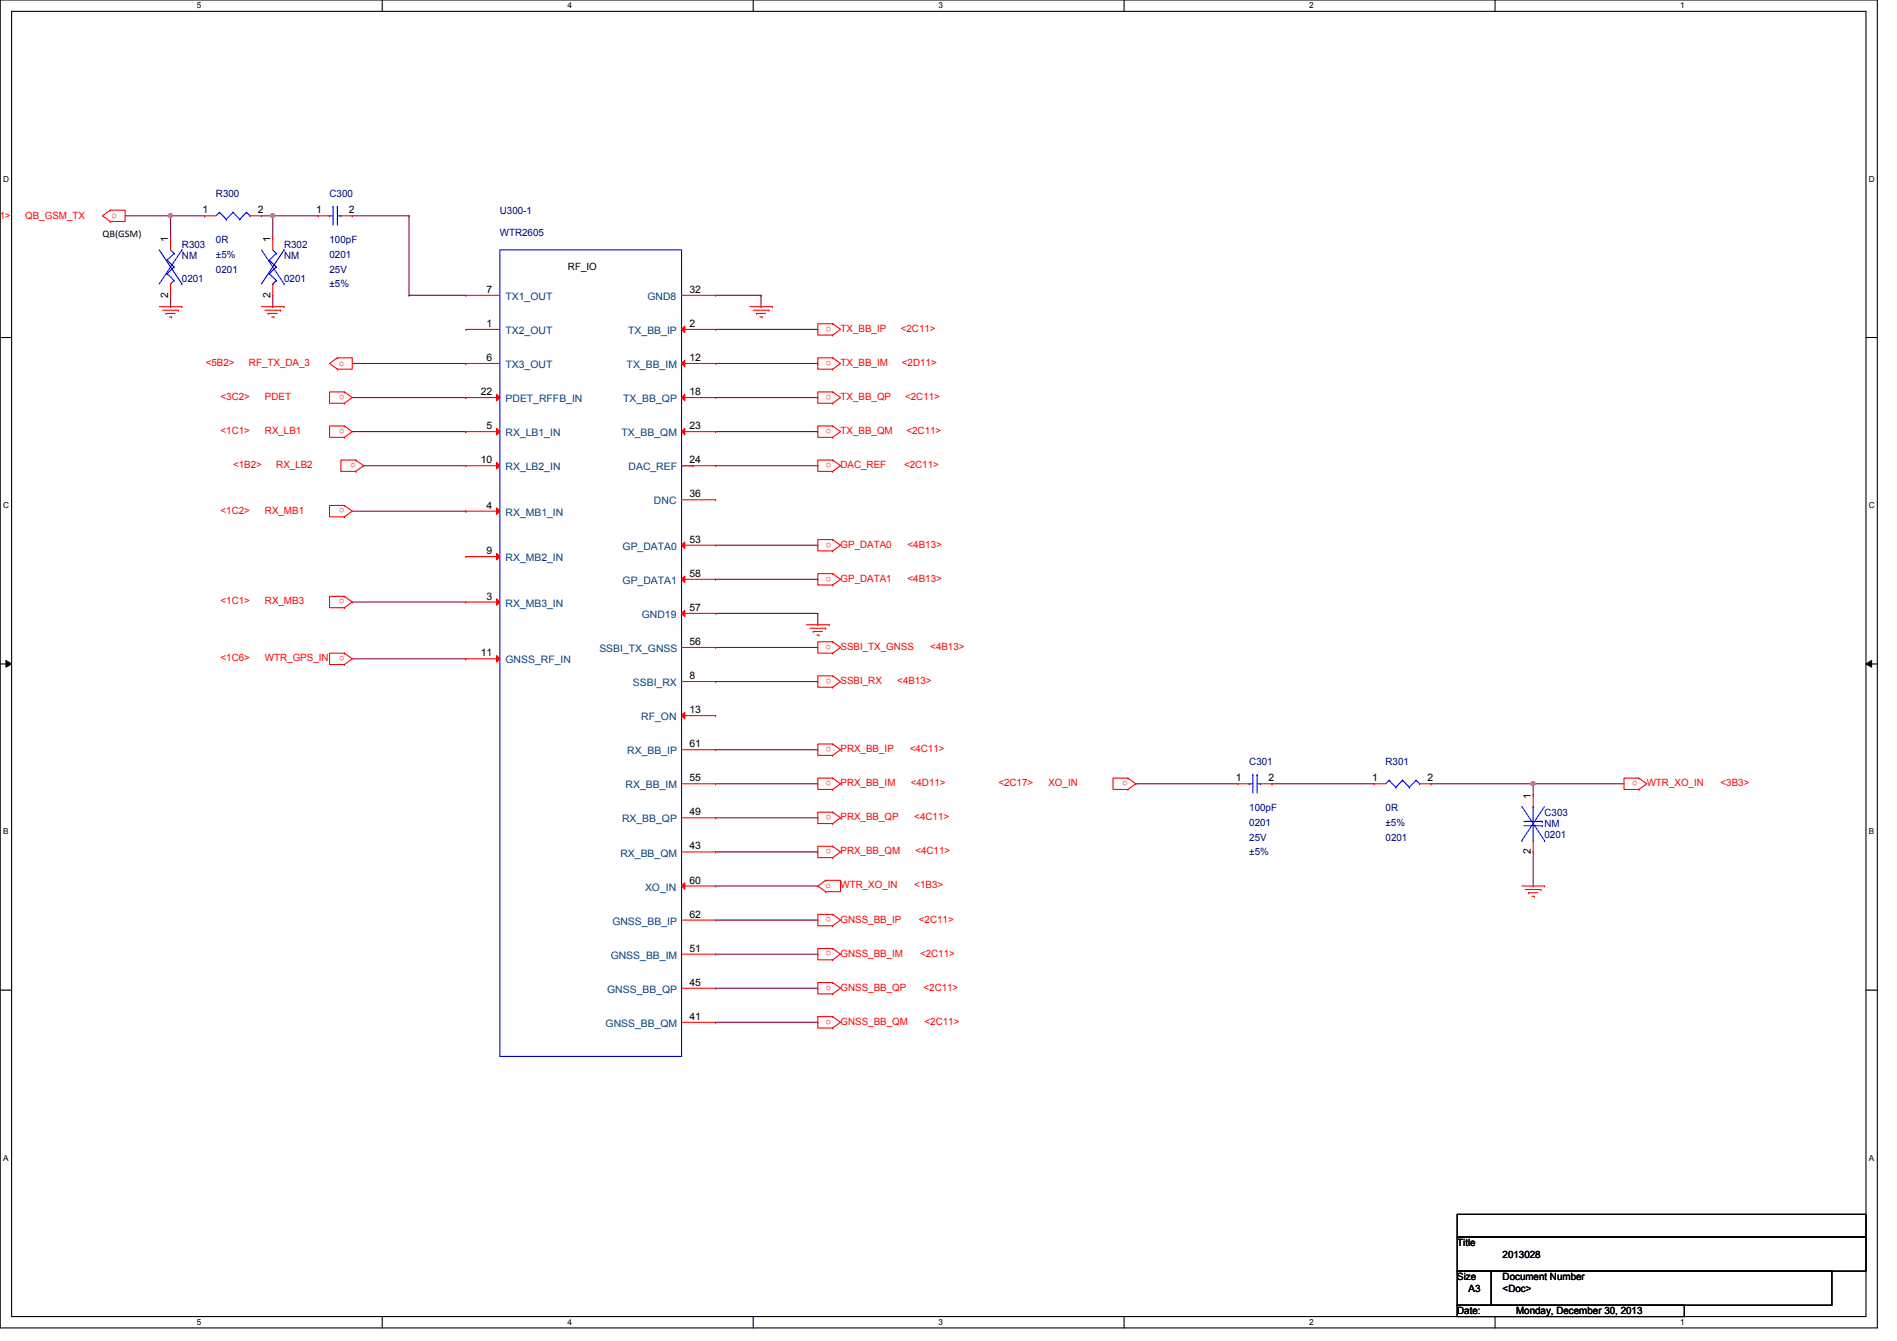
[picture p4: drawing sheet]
<svg xmlns="http://www.w3.org/2000/svg" width="297mm" height="210mm" viewBox="0 0 297 210" stroke-linecap="round" stroke-linejoin="round" font-family="sans-serif">
<path d="M0 0h294v207.9h-294zM1.8 1.8h290.4v204.3h-290.4z" fill="none" stroke="#000" stroke-width=".17"/>
<g fill="#fff">
<path d="M30.8 .2h.7v1.4h-.7z"/>
<path d="M30.8 206.2h.7v1.4h-.7z"/>
</g>
<path d="M59.9 0v1.8M59.9 206.1v1.8" fill="none" stroke="#000" stroke-width=".17"/>
<g fill="#fff">
<path d="M88.9 .2h.6v1.4h-.6z"/>
<path d="M88.9 206.2h.6v1.4h-.6z"/>
</g>
<path d="M117.9 0v1.8M117.9 206.1v1.8" fill="none" stroke="#000" stroke-width=".17"/>
<g fill="#fff">
<path d="M146.9 .2h.7v1.4h-.7z"/>
<path d="M146.9 206.2h.7v1.4h-.7z"/>
</g>
<path d="M176 0v1.8M176 206.1v1.8" fill="none" stroke="#000" stroke-width=".17"/>
<g fill="#fff">
<path d="M205 .2h.7v1.4h-.7z"/>
<path d="M205 206.2h.7v1.4h-.7z"/>
</g>
<path d="M234.1 0v1.8M234.1 206.1v1.8" fill="none" stroke="#000" stroke-width=".17"/>
<g fill="#fff">
<path d="M263.1 .2h.7v1.4h-.7z"/>
<path d="M263.1 206.2h.7v1.4h-.7z"/>
<path d="M.5 27.3h.9v1.4h-.9z"/>
<path d="M292.6 27.3h.9v1.4h-.9z"/>
<path d="M.5 78.4h.9v1.4h-.9z"/>
<path d="M292.6 78.4h.9v1.4h-.9z"/>
</g>
<path d="M0 52.8h1.8M292.2 52.8h1.8" fill="none" stroke="#000" stroke-width=".17"/>
<g fill="#fff">
<path d="M.5 129.5h.8v1.4h-.8z"/>
<path d="M292.6 129.5h.9v1.4h-.9z"/>
</g>
<path d="M0 103.9h1.8M292.2 103.9h1.8" fill="none" stroke="#000" stroke-width=".17"/>
<path d="M.9 103.4l.9 .5-.9 .5zM292.2 103.9l.9-.5v1z" fill="#000"/>
<path d="M.9 103.4l.9 .5-.9 .5zM292.2 103.9l.9-.5v1z" fill="none" stroke="#000" stroke-width=".16"/>
<g fill="#fff">
<path d="M.5 180.5h.8v1.4h-.8z"/>
<path d="M292.6 180.5h.9v1.4h-.9z"/>
</g>
<path d="M0 155h1.8M292.2 155h1.8" fill="none" stroke="#000" stroke-width=".17"/>
<path d="M19.6 33.8h7.1M26.7 33.8h.1M40.9 33.8h1.8M42.7 33.8h.1M55.2 33.8h.1M55.2 33.8h8.8M64 33.8h.1M64 33.8v12.4M64 46.2h.1M64 46.2h8.9" fill="none" stroke="#800040" stroke-width=".17"/>
<circle cx="26.7" cy="33.8" r=".32" fill="#f0f"/>
<circle cx="26.7" cy="33.8" r=".32" fill="none" stroke="#f0f" stroke-width=".17"/>
<path d="M26.7 33.8h.1M26.7 33.8v3.5M26.7 33.8h5.3M32 33.8h.1M42.7 33.8h.1M42.7 33.8h7.1M42.7 33.8v3.5M49.8 33.8h.1" fill="none" stroke="#800040" stroke-width=".17"/>
<circle cx="42.7" cy="33.8" r=".32" fill="#f0f"/>
<circle cx="42.7" cy="33.8" r=".32" fill="none" stroke="#f0f" stroke-width=".17"/>
<g fill="none" stroke="#800040" stroke-width=".17">
<path d="M26.7 48h.1M26.7 46.2v1.8M42.7 48h.1M42.7 46.2v1.8M55.2 56.9h17.7M72.9 56.9h.1M112.1 56.9h16M112.1 46.2h7.1M112.1 51.6h16M119.2 46.2h.1M119.2 48h.1M119.2 46.2v1.8"/>
<path d="M128.1 51.6h.1M128.1 56.9h.1M55.2 62.2h17.7M55.2 67.6h17.7M56.9 72.9h.1M56.9 72.9h16M72.9 62.2h.1M72.9 67.6h.1M106.7 72.9h1.8M108.5 72.9h.1M112.1 62.2h16M112.1 67.6h16"/>
<path d="M112.1 72.9h16M128.1 62.2h.1M128.1 67.6h.1M128.1 72.9h.1M55.2 94.2h.1M55.2 80h17.7M55.2 94.2h17.7M72.9 80h.1M112.1 85.3h16M112.1 90.7h16M112.1 96h16M128.1 85.3h.1"/>
<path d="M128.1 90.7h.1M128.1 96h.1M128.1 97.8h.1M128.1 96v1.8M55.2 103.1h17.7M72.9 103.1h.1M112.1 101.3h16M112.1 106.7h16M112.1 117.3h16M128.1 101.3h.1M128.1 106.7h.1M128.1 117.3h.1"/>
<path d="M112.1 122.7h16M112.1 128h16M112.1 133.3h16M112.1 138.7h16M128.1 122.7h.1M128.1 128h.1M128.1 133.3h.1M128.1 138.7h.1M199.2 122.7h.1M199.2 122.7h16M224.1 122.7h.1M224.1 122.7h30.2"/>
<path d="M240.1 122.7h.1M240.1 122.7v1.8M112.1 144h16M112.1 149.4h16M112.1 154.7h16M128.1 144h.1M128.1 149.4h.1M128.1 154.7h.1M112.1 160h16M128.1 160h.1"/>
</g>
<circle cx="240" cy="122.7" r=".32" fill="#f0f"/>
<circle cx="240" cy="122.7" r=".32" fill="none" stroke="#f0f" stroke-width=".17"/>
<path d="M177.8 122.7h.1M177.8 122.7h16M240.1 138.7h.1M240.1 133.3v5.4" fill="none" stroke="#800040" stroke-width=".17"/>
<g fill="none" stroke="#f00" stroke-width=".17">
<path d="M17.3 32.9h.1M17.3 34.7h.1M17.3 32.9h2.3v1.8h-2.3M17.3 32.9l-1.3 .9 1.3 .9M32 33.8h.1M32 33.8h1.8M39.2 33.8h1.7M40.9 33.8h.1M49.8 33.8h.1M49.8 33.8h1.8M53.4 33.8h1.8M55.2 33.8h.1"/>
<path d="M24.9 48h3.6M25.5 48.6h2.4M26 49.1h.1M26 49.1h1.4M26.5 49.6h.4M26.9 49.6h.1M27.9 48.6h.1M28.5 48h.1M40.9 48h3.6M41.5 48.6h2.4M42 49.1h.1M42 49.1h1.4"/>
<path d="M42.5 49.6h.4M42.9 49.6h.1M43.9 48.6h.1M44.5 48h.1M52.8 56h.1M52.8 57.8h.1M52.8 56h2.4v1.8h-2.4M52.8 56l-1.2 .9 1.2 .9M117.4 48h3.5M117.9 48.6h2.5M118.4 49.1h.1M118.4 49.1h1.5"/>
<path d="M119 49.6h.3M119.3 49.6h.1M120.4 48.6h.1M120.9 48h.1M130.4 52.5h.1M130.4 50.7h.1M130.4 50.7h-2.3v1.8h2.3M130.4 57.8h.1M130.4 56h.1M130.4 56h-2.3v1.8h2.3M130.4 50.7l1.2 .9-1.2 .9M130.4 56l1.2 .9-1.2 .9"/>
<path d="M53.9 63.1h.1M53.9 61.3h.1M53.9 61.3h-2.3v1.8h2.3M53.9 68.5h.1M53.9 66.7h.1M53.9 66.7h-2.3v1.8h2.3M53.9 79.1h.1M53.9 79.1h-2.3v1.8h2.3M53.9 61.3l1.3 .9-1.3 .9M53.9 66.7l1.3 .9-1.3 .9M53.9 79.1l1.3 .9-1.3 .9M55.7 73.8h.1"/>
<path d="M55.7 72h.1M55.7 72h-2.3v1.8h2.3M55.7 72l1.2 .9-1.2 .9M130.4 63.1h.1M130.4 61.3h.1M130.4 61.3h-2.3v1.8h2.3M130.4 68.5h.1M130.4 66.7h.1M130.4 66.7h-2.3v1.8h2.3M130.4 73.8h.1M130.4 72h.1M130.4 72h-2.3v1.8h2.3"/>
<path d="M130.4 61.3l1.2 .9-1.2 .9M130.4 66.7l1.2 .9-1.2 .9M130.4 72l1.2 .9-1.2 .9M53.9 80.9h.1M53.9 95.1h.1M53.9 93.3h.1M53.9 93.3h-2.3v1.8h2.3M53.9 93.3l1.3 .9-1.3 .9M126.3 97.8h3.5M126.8 98.3h2.5M127.3 98.8h.1M127.3 98.8h1.5"/>
<path d="M127.9 99.4h.3M128.2 99.4h.1M129.3 98.3h.1M129.8 97.8h.1M130.4 86.2h.1M130.4 84.5h.1M130.4 84.5h-2.3v1.7h2.3M130.4 91.6h.1M130.4 89.8h.1M130.4 89.8h-2.3v1.8h2.3M130.4 84.5l1.2 .8-1.2 .9M130.4 89.8l1.2 .9-1.2 .9"/>
<path d="M53.9 104h.1M53.9 102.2h.1M53.9 102.2h-2.3v1.8h2.3M53.9 102.2l1.3 .9-1.3 .9M130.4 102.2h.1M130.4 100.5h.1M130.4 100.5h-2.3v1.7h2.3M130.4 107.6h.1M130.4 105.8h.1M130.4 105.8h-2.3v1.8h2.3M130.4 118.2h.1M130.4 116.5h.1"/>
<path d="M130.4 116.5h-2.3v1.7h2.3M130.4 100.5l1.2 .8-1.2 .9M130.4 105.8l1.2 .9-1.2 .9M130.4 116.5l1.2 .8-1.2 .9M129.3 137.8h.1M129.3 139.6h.1M129.3 137.8h2.3v1.8h-2.3M129.3 137.8l-1.2 .9 1.2 .9M130.4 123.6h.1M130.4 121.8h.1M130.4 121.8h-2.3v1.8h2.3M130.4 128.9h.1"/>
<path d="M130.4 127.1h.1M130.4 127.1h-2.3v1.8h2.3M130.4 134.2h.1M130.4 132.5h.1M130.4 132.5h-2.3v1.7h2.3M130.4 121.8l1.2 .9-1.2 .9M130.4 127.1l1.2 .9-1.2 .9M130.4 132.5l1.2 .8-1.2 .9M176.6 123.6h.1M176.6 121.8h.1M176.6 121.8h-2.3v1.8h2.3M176.6 121.8l1.2 .9-1.2 .9"/>
<path d="M238.3 138.7h3.5M238.8 139.2h2.5M239.3 139.7h.1M239.3 139.7h1.5M241.3 139.2h.1M241.8 138.7h.1M256.6 123.6h.1M256.6 121.8h.1M256.6 121.8h-2.3v1.8h2.3M256.6 121.8l1.2 .9-1.2 .9M106.7 149.4h5.4M106.7 144h5.4"/>
<path d="M106.7 154.7h5.4M112.1 149.4h.1M112.1 144h.1M112.1 154.7h.1M130.4 144.9h.1M130.4 143.1h.1M130.4 143.1h-2.3v1.8h2.3M130.4 150.2h.1M130.4 148.5h.1M130.4 148.5h-2.3v1.7h2.3M130.4 155.6h.1M130.4 153.8h.1"/>
<path d="M130.4 153.8h-2.3v1.8h2.3M130.4 159.1h.1M130.4 159.1h-2.3v1.8h2.3M130.4 143.1l1.2 .9-1.2 .9M130.4 148.5l1.2 .9-1.2 .8M130.4 153.8l1.2 .9-1.2 .9M130.4 159.1l1.2 .9-1.2 .9M239.9 140.3h.3M240.2 140.3h.1M106.7 160h5.4M112.1 160h.1M130.4 160.9h.1"/>
</g>
<path d="M228.2 190.1h64v3.5h-64zM228.2 193.6h64v5.4h-64zM228.2 199h5.3v5.3h-5.3zM233.5 199h53.3v5.3h-53.3zM228.2 204.3h35.5v1.8h-35.5z" fill="none" stroke="#000" stroke-width=".17"/>
<g fill="none" stroke="#00f" stroke-width=".17">
<path d="M34.4 33.2h.1M34.4 33.2l-.6 .6M34.4 33.2l1 1.1M35.4 34.3h.1M36.5 33.2h.1M36.5 33.2l-1.1 1.1M36.5 33.2l1 1.1M37.5 34.3h.1M38.6 33.2h.1M38.6 33.2l-1.1 1.1M38.6 33.2l.6 .6M39.2 33.8h.1"/>
<path d="M51.6 33.8h.1M51.6 33.8h.6M52.2 32.3h.1M52.2 32.3v2.9M52.8 32.3h.1M52.8 32.3v2.9M52.8 33.8h.6M53.4 33.8h.1M78.3 39.1h28.4v126.3h-28.4z"/>
</g>
<path d="M77.8 102.6l.5 .5-.5 .5z" fill="#f00"/>
<path d="M72.9 103.1h.1M72.9 103.1h5.4M77.8 102.6l.5 .5-.5 .5z" fill="none" stroke="#f00" stroke-width=".17"/>
<path d="M106.7 112l.5-.5v1z" fill="#f00"/>
<path d="M106.7 112l.5-.5v1zM106.7 112h5.4M106.7 106.7h5.4M106.7 101.3h5.4M112.1 112h.1M112.1 106.7h.1M112.1 101.3h.1" fill="none" stroke="#f00" stroke-width=".17"/>
<path d="M106.7 85.3l.5-.5v1.1z" fill="#f00"/>
<path d="M106.7 85.3l.5-.5v1.1zM106.7 85.3h5.4M112.1 85.3h.1" fill="none" stroke="#f00" stroke-width=".17"/>
<path d="M106.7 90.7l.5-.5v1z" fill="#f00"/>
<path d="M106.7 90.7l.5-.5v1zM106.7 90.7h5.4M112.1 90.7h.1" fill="none" stroke="#f00" stroke-width=".17"/>
<path d="M106.7 96l.5-.5v1z" fill="#f00"/>
<path d="M106.7 96l.5-.5v1zM106.7 96h5.4M112.1 96h.1" fill="none" stroke="#f00" stroke-width=".17"/>
<path d="M106.7 138.7l.5-.5v1z" fill="#f00"/>
<path d="M106.7 46.2h5.4M112.1 46.2h.1M106.7 138.7l.5-.5v1zM106.7 138.7h5.4M112.1 138.7h.1" fill="none" stroke="#f00" stroke-width=".17"/>
<path d="M77.8 67.1l.5 .5-.5 .5z" fill="#f00"/>
<path d="M72.9 67.6h.1M72.9 67.6h5.4M77.8 67.1l.5 .5-.5 .5z" fill="none" stroke="#f00" stroke-width=".17"/>
<path d="M77.8 72.4l.5 .5-.5 .5z" fill="#f00"/>
<path d="M72.9 72.9h.1M72.9 72.9h5.4M77.8 72.4l.5 .5-.5 .5z" fill="none" stroke="#f00" stroke-width=".17"/>
<path d="M77.8 79.5l.5 .5-.5 .5z" fill="#f00"/>
<path d="M77.8 79.5l.5 .5-.5 .5zM72.9 80h.1M72.9 80h5.4" fill="none" stroke="#f00" stroke-width=".17"/>
<path d="M77.8 86.6l.5 .5-.5 .5z" fill="#f00"/>
<path d="M72.9 87.1h.1M72.9 87.1h5.4M77.8 86.6l.5 .5-.5 .5z" fill="none" stroke="#f00" stroke-width=".17"/>
<path d="M77.8 93.7l.5 .5-.5 .5z" fill="#f00"/>
<path d="M72.9 94.2h.1M72.9 94.2h5.4M77.8 93.7l.5 .5-.5 .5z" fill="none" stroke="#f00" stroke-width=".17"/>
<path d="M77.8 61.7l.5 .5-.5 .5z" fill="#f00"/>
<g fill="none" stroke="#f00" stroke-width=".17">
<path d="M72.9 62.2h.1M72.9 62.2h5.4M77.8 61.7l.5 .5-.5 .5zM106.7 78.2h5.4M112.1 78.2h.1M106.7 117.3h5.4M112.1 117.3h.1M106.7 122.7h5.4M106.7 133.3h5.4M106.7 128h5.4M112.1 122.7h.1M112.1 133.3h.1"/>
<path d="M112.1 128h.1"/>
</g>
<path d="M106.7 56.9l.5-.5v1z" fill="#f00"/>
<path d="M106.7 56.9l.5-.5v1zM106.7 56.9h5.4M112.1 56.9h.1" fill="none" stroke="#f00" stroke-width=".17"/>
<path d="M106.7 51.6l.5-.5v1z" fill="#f00"/>
<path d="M106.7 51.6l.5-.5v1zM106.7 51.6h5.4M112.1 51.6h.1" fill="none" stroke="#f00" stroke-width=".17"/>
<path d="M106.7 67.6l.5-.5v1z" fill="#f00"/>
<path d="M106.7 67.6l.5-.5v1zM106.7 67.6h5.4M112.1 67.6h.1" fill="none" stroke="#f00" stroke-width=".17"/>
<path d="M106.7 62.2l.5-.5v1z" fill="#f00"/>
<g fill="none" stroke="#f00" stroke-width=".17">
<path d="M26.7 37.3h.1M26.7 37.3v1.8M42.7 37.3h.1M42.7 37.3v1.8M26.7 46.2h.1M26.7 44.4v1.8M42.7 46.2h.1M42.7 44.4v1.8M72.9 46.2h.1M72.9 51.6h.1M72.9 56.9h.1M72.9 46.2h5.4"/>
<path d="M72.9 51.6h5.4M72.9 56.9h5.4M106.7 62.2l.5-.5v1zM106.7 62.2h5.4M106.7 72.9h5.4M112.1 62.2h.1M112.1 72.9h.1M193.8 122.7h.1M193.8 122.7h1.8M197.4 122.7h1.8M199.2 122.7h.1M215.2 122.7h.1"/>
<path d="M215.2 122.7h1.8M222.3 122.7h1.8M224.1 122.7h.1M240.1 124.5h.1M240.1 133.3h.1M240.1 124.5v1.7M240.1 131.6v1.7"/>
</g>
<g fill="none" stroke="#00f" stroke-width=".17">
<path d="M24.9 39.1l3.6 5.3M26.7 39.1l.6 .6M27.3 39.7h.1M27.3 39.7l-1.1 1M28.5 39.1h.1M28.5 39.1l-3.6 5.3M40.9 39.1l3.6 5.3M42.7 39.1l.6 .6M43.3 39.7h.1M43.3 39.7l-1.1 1M44.5 39.1h.1M44.5 39.1l-3.6 5.3"/>
<path d="M26.2 40.7h.1M26.2 42.8h.1M26.2 40.7l1.1 1.1M26.2 42.8l1.1 1.1M26.7 44.4h.1M27.3 41.8h.1M27.3 43.9h.1M27.3 41.8l-1.1 1M27.3 43.9l-.6 .5M28.5 44.4h.1M42.2 40.7h.1M42.2 42.8h.1"/>
<path d="M42.2 40.7l1.1 1.1M42.2 42.8l1.1 1.1M42.7 44.4h.1M43.3 41.8h.1M43.3 43.9h.1M43.3 41.8l-1.1 1M43.3 43.9l-.6 .5M44.5 44.4h.1M195.6 122.7h.1M195.6 122.7h.6M196.2 121.2h.1M196.2 121.2v2.9"/>
<path d="M196.8 121.2h.1M196.8 121.2v2.9M196.8 122.7h.6M197.4 122.7h.1M217.5 122.1h.1M217.5 122.1l-.5 .6M217.5 122.1l1.1 1.1M218.6 123.2h.1M219.6 122.1h.1M219.6 122.1l-1 1.1M219.6 122.1l1.1 1.1M220.7 123.2h.1"/>
<path d="M221.7 122.1h.1M221.7 122.1l-1 1.1M221.7 122.1l.6 .6M222.3 122.7h.1M238.3 131.6h.1M238.3 126.2l3.5 5.4M238.6 128.6h2.9M238.6 129.2h2.9M240.1 126.2h.1M240.1 131.6h.1M240.1 126.2v2.4M240.1 129.2v2.4"/>
<path d="M241.5 128.6h.1M241.5 129.2h.1M241.8 131.6h.1M241.8 126.2l-3.5 5.4"/>
</g>
<circle cx="26.7" cy="33.8" r=".32" fill="#f0f"/>
<circle cx="26.7" cy="33.8" r=".32" fill="none" stroke="#f0f" stroke-width=".17"/>
<circle cx="42.7" cy="33.8" r=".32" fill="#f0f"/>
<circle cx="42.7" cy="33.8" r=".32" fill="none" stroke="#f0f" stroke-width=".17"/>
<circle cx="240" cy="122.7" r=".32" fill="#f0f"/>
<circle cx="240" cy="122.7" r=".32" fill="none" stroke="#f0f" stroke-width=".17"/>
<g font-size="1.6" fill="#f00">
<text x="-.1" y="34.3">1&gt;</text>
<text x="3.9" y="34.3">QB_GSM_TX</text>
<text x="17.5" y="34.1">o</text>
<text x="130.2" y="51.1" transform="rotate(180 130.2 51.1)">o</text>
<text x="131.6" y="51.9">TX_BB_IP</text>
<text x="141.1" y="51.9">&lt;2C11&gt;</text>
<text x="32.2" y="57.3">&lt;5B2&gt;</text>
<text x="39" y="57.3">RF_TX_DA_3</text>
<text x="53" y="57.2">o</text>
<text x="130.2" y="56.5" transform="rotate(180 130.2 56.5)">o</text>
<text x="131.6" y="57.3">TX_BB_IM</text>
<text x="141.2" y="57.3">&lt;2D11&gt;</text>
<text x="34.5" y="62.6">&lt;3C2&gt;</text>
<text x="41.5" y="62.6">PDET</text>
<text x="53.9" y="61.8" transform="rotate(180 53.9 61.8)">o</text>
<text x="130.2" y="61.8" transform="rotate(180 130.2 61.8)">o</text>
<text x="131.6" y="62.6">TX_BB_QP</text>
<text x="141.7" y="62.6">&lt;2C11&gt;</text>
<text x="34.5" y="67.9">&lt;1C1&gt;</text>
<text x="41.5" y="67.9">RX_LB1</text>
<text x="53.9" y="67.1" transform="rotate(180 53.9 67.1)">o</text>
<text x="130.2" y="67.1" transform="rotate(180 130.2 67.1)">o</text>
<text x="131.6" y="67.9">TX_BB_QM</text>
<text x="141.9" y="67.9">&lt;2C11&gt;</text>
<text x="36.5" y="73.3">&lt;1B2&gt;</text>
<text x="43.3" y="73.3">RX_LB2</text>
<text x="55.7" y="72.5" transform="rotate(180 55.7 72.5)">o</text>
<text x="130.2" y="72.5" transform="rotate(180 130.2 72.5)">o</text>
<text x="131.6" y="73.3">DAC_REF</text>
<text x="141.6" y="73.3">&lt;2C11&gt;</text>
<text x="34.5" y="80.4">&lt;1C2&gt;</text>
<text x="41.5" y="80.4">RX_MB1</text>
<text x="53.9" y="79.6" transform="rotate(180 53.9 79.6)">o</text>
<text x="130.2" y="84.9" transform="rotate(180 130.2 84.9)">o</text>
<text x="131.6" y="85.7">GP_DATA0</text>
<text x="142.1" y="85.7">&lt;4B13&gt;</text>
<text x="34.5" y="94.6">&lt;1C1&gt;</text>
<text x="41.5" y="94.6">RX_MB3</text>
<text x="53.9" y="93.8" transform="rotate(180 53.9 93.8)">o</text>
<text x="130.2" y="90.3" transform="rotate(180 130.2 90.3)">o</text>
<text x="131.6" y="91.1">GP_DATA1</text>
<text x="142.1" y="91.1">&lt;4B13&gt;</text>
<text x="130.2" y="100.9" transform="rotate(180 130.2 100.9)">o</text>
<text x="131.6" y="101.7">SSBI_TX_GNSS</text>
<text x="145.7" y="101.7">&lt;4B13&gt;</text>
<text x="34.5" y="103.5">&lt;1C6&gt;</text>
<text x="41.5" y="103.5">WTR_GPS_IN</text>
<text x="53.9" y="102.7" transform="rotate(180 53.9 102.7)">o</text>
<text x="130.2" y="106.3" transform="rotate(180 130.2 106.3)">o</text>
<text x="131.6" y="107.1">SSBI_RX</text>
<text x="140.5" y="107.1">&lt;4B13&gt;</text>
<text x="130.2" y="116.9" transform="rotate(180 130.2 116.9)">o</text>
<text x="131.6" y="117.7">PRX_BB_IP</text>
<text x="142.4" y="117.7">&lt;4C11&gt;</text>
<text x="130.2" y="122.3" transform="rotate(180 130.2 122.3)">o</text>
<text x="131.6" y="123.1">PRX_BB_IM</text>
<text x="142.6" y="123.1">&lt;4D11&gt;</text>
<text x="156.3" y="123.1">&lt;2C17&gt;</text>
<text x="164.2" y="123.1">XO_IN</text>
<text x="176.6" y="122.3" transform="rotate(180 176.6 122.3)">o</text>
<text x="256.4" y="122.3" transform="rotate(180 256.4 122.3)">o</text>
<text x="257.8" y="123.1">WTR_XO_IN</text>
<text x="269.4" y="123.1">&lt;3B3&gt;</text>
<text x="130.2" y="127.6" transform="rotate(180 130.2 127.6)">o</text>
<text x="131.6" y="128.4">PRX_BB_QP</text>
<text x="143.2" y="128.4">&lt;4C11&gt;</text>
<text x="130.2" y="132.9" transform="rotate(180 130.2 132.9)">o</text>
<text x="131.6" y="133.7">PRX_BB_QM</text>
<text x="143.3" y="133.7">&lt;4C11&gt;</text>
<text x="129.3" y="139">o</text>
<text x="130.2" y="143.6" transform="rotate(180 130.2 143.6)">o</text>
<text x="131.6" y="139.1">WTR_XO_IN</text>
<text x="143.2" y="139.1">&lt;1B3&gt;</text>
<text x="130.2" y="148.9" transform="rotate(180 130.2 148.9)">o</text>
<text x="131.6" y="144.4">GNSS_BB_IP</text>
<text x="131.6" y="149.7">GNSS_BB_IM</text>
<text x="143.9" y="144.4">&lt;2C11&gt;</text>
<text x="144.1" y="149.7">&lt;2C11&gt;</text>
<text x="130.2" y="154.3" transform="rotate(180 130.2 154.3)">o</text>
<text x="131.6" y="155.1">GNSS_BB_QP</text>
<text x="144.6" y="155.1">&lt;2C11&gt;</text>
<text x="130.2" y="159.6" transform="rotate(180 130.2 159.6)">o</text>
<text x="131.6" y="160.4">GNSS_BB_QM</text>
<text x="144.8" y="160.4">&lt;2C11&gt;</text>
</g>
<g font-size="1.6">
<text x="31.7" y="33.4">1</text>
<text x="40.4" y="33.4">2</text>
<text x="49.5" y="33.4">1</text>
<text x="54.6" y="33.4">2</text>
<text x="16" y="37">QB(GSM)</text>
<text x="26.3" y="37.9" transform="rotate(-90 26.3 37.9)">1</text>
<text x="42.3" y="37.9" transform="rotate(-90 42.3 37.9)">1</text>
<text x="26.3" y="46.6" transform="rotate(-90 26.3 46.6)">2</text>
<text x="42.3" y="46.6" transform="rotate(-90 42.3 46.6)">2</text>
<text x="76.2" y="45.8">7</text>
<text x="88.9" y="42.3">RF_IO</text>
<text x="107.9" y="45.8">32</text>
<text x="76.2" y="51.2">1</text>
<text x="107.9" y="51.2">2</text>
<text x="76.2" y="56.5">6</text>
<text x="107.9" y="56.5">12</text>
<text x="75.3" y="61.8">22</text>
<text x="107.9" y="61.8">18</text>
<text x="76.2" y="67.2">5</text>
<text x="107.9" y="67.2">23</text>
<text x="75.3" y="72.5">10</text>
<text x="107.9" y="77.9">36</text>
<text x="107.9" y="72.5">24</text>
<text x="76.2" y="79.6">4</text>
<text x="76.2" y="86.7">9</text>
<text x="107.9" y="85">53</text>
<text x="76.2" y="93.9">3</text>
<text x="107.9" y="90.3">58</text>
<text x="107.9" y="95.6">57</text>
<text x="107.9" y="101">56</text>
<text x="75.3" y="102.7">11</text>
<text x="107.9" y="106.3">8</text>
<text x="107.9" y="111.6">13</text>
<text x="107.9" y="117">61</text>
<text x="107.9" y="122.3">55</text>
<text x="193.5" y="122.3">1</text>
<text x="198.6" y="122.3">2</text>
<text x="214.8" y="122.3">1</text>
<text x="223.5" y="122.3">2</text>
<text x="239.7" y="125" transform="rotate(-90 239.7 125)">1</text>
<text x="107.9" y="127.6">49</text>
<text x="107.9" y="133">43</text>
<text x="239.7" y="133.7" transform="rotate(-90 239.7 133.7)">2</text>
<text x="107.9" y="138.3">60</text>
<text x="107.9" y="143.6">62</text>
<text x="107.9" y="149">51</text>
<text x="107.9" y="154.3">45</text>
<text x="107.9" y="159.6">41</text>
<text x="228.2" y="195.1">Title</text>
<text x="235.3" y="196.8">2013028</text>
<text x="228.2" y="200.4">Size</text>
<text x="230" y="202.2">A3</text>
<text x="235.3" y="200.4">Document Number</text>
<text x="235.3" y="202.2">&lt;Doc&gt;</text>
<text x="228.2" y="205.7">Date:</text>
<text x="237.4" y="205.7">Monday, December 30, 2013</text>
</g>
<g font-size="1.6" fill="#000080">
<text x="33.8" y="30.8">R300</text>
<text x="51.6" y="30.8">C300</text>
<text x="78.3" y="33.4">U300-1</text>
<text x="28.5" y="38.8">R303</text>
<text x="28.5" y="40.6">NM</text>
<text x="33.8" y="38.1">0R</text>
<text x="33.8" y="40.4">±5%</text>
<text x="44.5" y="38.8">R302</text>
<text x="44.5" y="40.6">NM</text>
<text x="51.6" y="38.1">100pF</text>
<text x="51.6" y="40.4">0201</text>
<text x="78.3" y="37">WTR2605</text>
<text x="28.5" y="44.1">0201</text>
<text x="33.8" y="42.7">0201</text>
<text x="44.5" y="44.1">0201</text>
<text x="51.6" y="42.7">25V</text>
<text x="51.6" y="45">±5%</text>
<text x="195.6" y="119.7">C301</text>
<text x="217" y="119.7">R301</text>
<text x="195.6" y="127">100pF</text>
<text x="195.6" y="129.3">0201</text>
<text x="195.6" y="131.6">25V</text>
<text x="217" y="127">0R</text>
<text x="217" y="129.3">±5%</text>
<text x="217" y="131.6">0201</text>
<text x="241.8" y="127.7">C303</text>
<text x="241.8" y="129.5">NM</text>
<text x="241.8" y="131.2">0201</text>
<text x="195.6" y="133.9">±5%</text>
</g>
<g font-size="1.6" fill="#004080">
<text x="79.2" y="46.9">TX1_OUT</text>
<text x="101.4" y="46.9">GND8</text>
<text x="79.2" y="52.3">TX2_OUT</text>
<text x="98.4" y="52.3">TX_BB_IP</text>
<text x="79.2" y="57.6">TX3_OUT</text>
<text x="98.1" y="57.6">TX_BB_IM</text>
<text x="79.2" y="62.9">PDET_RFFB_IN</text>
<text x="97.6" y="62.9">TX_BB_QP</text>
<text x="79.2" y="68.3">RX_LB1_IN</text>
<text x="97.3" y="68.3">TX_BB_QM</text>
<text x="79.2" y="73.6">RX_LB2_IN</text>
<text x="98.4" y="73.6">DAC_REF</text>
<text x="79.2" y="80.7">RX_MB1_IN</text>
<text x="102.4" y="79">DNC</text>
<text x="79.2" y="87.8">RX_MB2_IN</text>
<text x="97.5" y="86.1">GP_DATA0</text>
<text x="79.2" y="95">RX_MB3_IN</text>
<text x="97.5" y="91.4">GP_DATA1</text>
<text x="100.5" y="96.7">GND19</text>
<text x="79.2" y="103.8">GNSS_RF_IN</text>
<text x="93.8" y="102.1">SSBI_TX_GNSS</text>
<text x="99.1" y="107.4">SSBI_RX</text>
<text x="100.4" y="112.7">RF_ON</text>
<text x="98.2" y="118.1">RX_BB_IP</text>
<text x="98" y="123.4">RX_BB_IM</text>
<text x="97.4" y="128.7">RX_BB_QP</text>
<text x="97.2" y="134.1">RX_BB_QM</text>
<text x="101" y="139.4">XO_IN</text>
<text x="95.9" y="144.7">GNSS_BB_IP</text>
<text x="95.1" y="155.4">GNSS_BB_QP</text>
<text x="95.6" y="150.1">GNSS_BB_IM</text>
<text x="94.8" y="160.7">GNSS_BB_QM</text>
</g>
<g font-size="1.3">
<text x="30.8" y="1.3">5</text>
<text x="88.9" y="1.3">4</text>
<text x="146.9" y="1.3">3</text>
<text x="205" y="1.3">2</text>
<text x="263.1" y="1.3">1</text>
<text x=".5" y="28.4">D</text>
<text x="292.6" y="28.4">D</text>
<text x=".5" y="79.5">C</text>
<text x="292.6" y="79.5">C</text>
<text x=".5" y="130.6">B</text>
<text x="292.6" y="130.6">B</text>
<text x=".5" y="181.7">A</text>
<text x="292.6" y="181.7">A</text>
<text x="30.8" y="207.4">5</text>
<text x="88.9" y="207.4">4</text>
<text x="146.9" y="207.4">3</text>
<text x="205" y="207.4">2</text>
<text x="263.1" y="207.4">1</text>
</g>
</svg>
